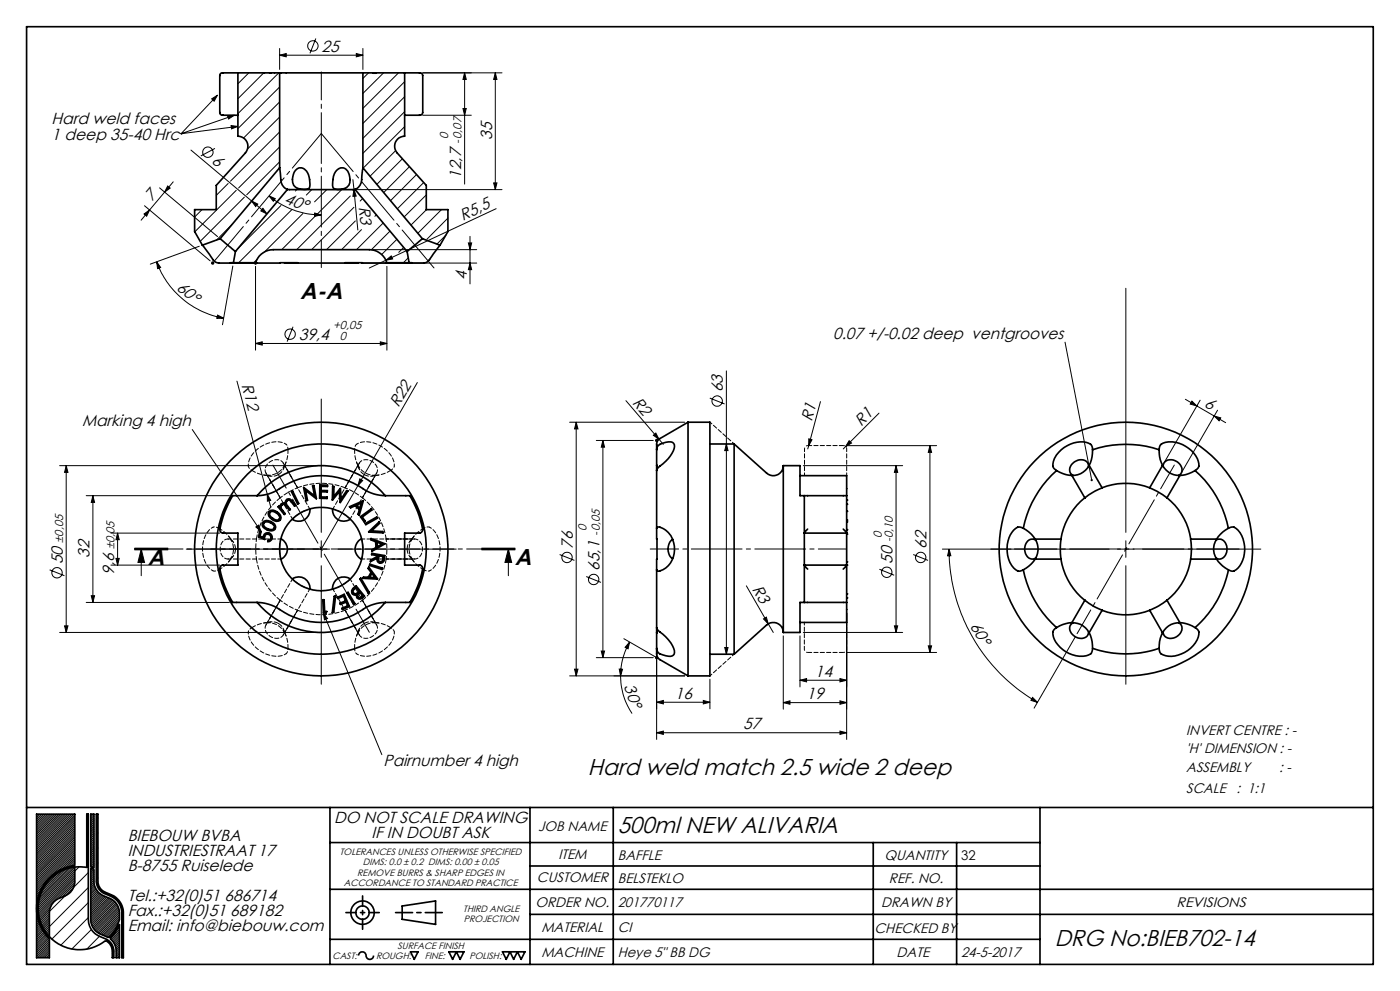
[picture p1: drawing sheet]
<svg xmlns="http://www.w3.org/2000/svg" width="420mm" height="297mm" viewBox="0 0 420 297" stroke-linecap="round" stroke-linejoin="round" font-family="sans-serif">
<g fill="none" stroke="#000" stroke-width=".3">
<path d="M83.9 16.5l2-.5v1zM83.9 14.5v6.3M83.9 16.5h25M94.8 11.5l-1.8 4.5M106.9 16l2 .5-2 .5zM108.9 14.5v6.3M63.5 29.6l1.7-1.1-1 1.8zM65.2 28.5l-10.9 11.6M68.3 34.7l2-.2-1.7 1.2zM69.3 37.6l2.1 .3-1.9 .7zM70.3 34.5l-16 5.6M71.4 37.9l-17.1 2.2"/>
<path d="M74.6 21.8l-3.2 3.3M79.1 21.8l-7.7 7.8M83.6 21.8l-12.2 12.3M83.9 26.1l-12.5 12.5M83.9 30.5l-10.8 10.8M83.9 35.1l-9.6 9.6M83.9 39.5l-14.8 14.8M110.6 21.8l-1.7 1.7M115.1 21.8l-6.2 6.2M119.6 21.8l-10.7 10.7M121.4 24.5l-12.5 12.5M121.4 29l-12.5 12.5"/>
<path d="M121.4 33.5l-12.5 12.5M121.4 38l-12.4 12.4M126.8 21.8h23.8M126.8 34.5h14.6M138.9 32.5h1l-.5 2zM139.4 21.8v33.4M139.4 21.8l.5 2h-1zM148.6 21.8v35M148.6 21.8l.5 2h-1zM47.9 56.3l17.4 14.6M49.4 57.6l-4.5 5.3M50.3 55.7l.7 .7-1.6 1.2z"/>
<path d="M52 54.5l-2.6 3.1M54.3 40.1h.1M57.3 45l18.2 15.3M64.5 44.5l-4.2 2.2M68.4 55l-3.5 3.6M70.9 57l-12.5 12.5M73.3 59.1l-13.2 13.2M80.7 58.7l1.9 .8-.6 .8zM80.7 58.7a24.5 24.5 0 0 0 15.7 5.7M83.9 44l-12.3 12.3M83.9 48.5l-9.9 9.9M89 56.8l-.4 .5"/>
<path d="M93.5 56.8l-1.6 1.7M98 56.8l-3.6 3.7M102.5 56.8l-18 18M105.1 58.7l-16.1 16.1M105.9 53.8l.3 3M106.2 56.8l.7 2h-1zM106.2 56.8l1.2 12.1M106.9 56.8h43.7M108.8 59.5l-.7 .8M118.7 45.2l-7.7 7.6M120.7 47.6l-7.6 7.6M122.8 49.9l-7.7 7.8"/>
<path d="M125 52.3l-7.8 7.8M127.1 54.7l-7.9 7.9M127.9 58.4l-6.7 6.6M148.1 54.8h1l-.5 2zM43.2 64.1l1.7-1.2-.9 1.9zM43.4 61.7l19.6 16.5M44.9 62.9l-2.6 3.1M47 78.5l1.2 1.6-.9 .4zM47 78.5a26.3 26.3 0 0 0 20.1 16.9M59.8 73.8l-14.7 5.4M60.6 62.8l-2.2 2.2M63.3 78.8h1"/>
<path d="M63.5 78.5l.7 .7M63.8 78.3v1M64.2 78.5l-.7 .7M69.5 67.3l-4.5 4.6M69.8 79.7l-3.1 17.6M75.5 60.3l1.8 .9-.6 .7zM75.5 60.3l4.6 3.8M76.2 78.8h1M76.3 78.5l.7 .7M76.7 78.3v1M76.7 79.8v25.1M77 78.5l-.7 .7"/>
<path d="M77.1 77.7l-1 1M78.9 62.4l1.2 1.7-1.9-.9zM84.3 61.6l-12.9 12.9M87.6 62.8l-16 15.9M90.9 64l-11.5 11.5M94.4 63.8l2 .6-2 .4zM106.2 62.1l-12.7 12.7M106.6 66.2l-8.6 8.6M108.4 78.8h34.6M108.4 68.8l-5.9 6M111.8 74.8h31.2M112.9 64.4l-.4 .4"/>
<path d="M114.9 66.8l-7.9 8M115.8 78l1.6-1.3 .4 .9zM115.8 78l-5 2.3M116.1 79.8v25.1M117 69.3l-5.6 5.6M119.1 71.7l-4.6 4.6M121.1 74.2l-1.5 1.4M122.4 77.3l-1.4 1.4M128 62.8l-4.7 4.6M132.4 62.8l-7.1 7.1M133.7 70.5l-2.6 2.6M134.4 65.4l-6.3 6.3"/>
<path d="M140.5 72.8h1l-.5 2zM141 70.8v14.3M141 78.8l.5 2h-1zM148.8 62.5l-33 15.5M65.3 94.4l1.8 1h-2zM87.9 97.9l-1.8 4.5M337.7 86.4v73.2M71.1 114.2l9.1 33.9M76.7 102.9l2-.5v1zM76.7 102.9h39.4M96.4 119.6v40M114.1 102.4l2 .5-2 .5z"/>
<path d="M125.2 114.6l-17.8 30.9M212.9 119.3l4.5 1.8M217.9 111.2v84.9M319.5 102.5l8 41.4M355.6 119.7l3.5 2M360 119.9l-10.7 18.7M17.9 139.6h77.5M19.9 139.6v49.9M19.9 139.6l.5 2h-1zM57.7 128.7l20.6 30.6M170.9 126.5h34.5M172.9 126.5v76.1"/>
<path d="M172.9 126.5l.5 2h-1zM178.9 132h17.1M180.9 132v65.1M180.9 132l.5 2h-1zM187.8 120.1l9.9 11.6M196 130.5l.7-.7 1 1.9zM196.5 132h1M196.6 131.7l.7 .7M197 131.5v1M197.3 131.7l-.7 .7M197.7 131.7l1.3 1.5M217.9 133.1l.5 1.9h-1z"/>
<path d="M241 139.6h29.8M242.6 133.6l-.3 .9M242.6 131.5l1 .3-1 1.8zM246.1 120.4l-3.5 13.2M254 133.6h27M254.7 132.1l.7 .7-1.7 1zM263.7 123.8l-10.7 10.7M268.8 139.6v49.9M268.8 139.6l.5 2h-1zM279 133.6v61.9M279 133.6l.5 2h-1zM357.6 120.2l1.5 1.5-2-.6z"/>
<path d="M359.1 121.7l5.1 3M364.2 124.7l3.5 2M364.2 124.7l2 .5-.5 .9zM365.3 122.9l-10.8 18.7M25.9 148.6h42.9M27.9 148.6l.5 2h-1zM27.9 148.6v31.9M33.3 159.8h32.6M35.3 159.8v9.6M35.3 159.8l.5 1.9h-1zM76.8 157.9l.8-.5 .7 1.9zM80.2 148.1l1 1.9-1 .2z"/>
<path d="M80.2 148.1l1 3.9M107.4 145.5l-11 19.1M107.9 143.5l.9 .5-1.4 1.5zM14.9 170.8l4.4 1.7M27.4 178.5h1l-.5 2zM33.3 169.4h32.6M34.8 167.4h1l-.5 2zM40.4 164.5h10M40.4 164.8h10M40.4 164.3h10M42.4 164.6l1 4h-2zM42.4 164.6v7.9"/>
<path d="M55.9 164.6h35.5M93.9 164.6h5M96.4 162.1v4.9M96.4 169.5v35.6M101.4 164.6h35.5M144.5 164.3h10zM144.5 164.5h10M144.5 164.8h10M152.5 164.6l1 4h-2zM152.5 164.6v7.9M167.9 166.2l4.4 1.8M175.9 172.8l4.4 1.8"/>
<path d="M223.9 175.6l6.6 11.4M263.8 170.6l4.5 1.8M274 166.2l4.4 1.8M284.7 164.6l.6 1.9-1 .1zM284.7 164.6a53.1 53.1 0 0 0 26.6 45.9M332.7 164.6h-50M335.2 164.6h5.1M337.7 162.1v4.9M337.7 169.5v35.6M342.8 164.6h35.4M17.9 189.5h78.7M19.4 187.6h1l-.5 1.9z"/>
<path d="M25.9 180.5h42.9M97 183.7l1.2 1.7-.9 .4zM97 183.7l17.5 42.5M178.9 197.1h17.1M180.4 195.1h1l-.5 2zM187.1 191.4l10 5.8M188.9 192.4l-.5 2-.9-.4zM188.9 192.4a20.5 20.5 0 0 0-2.7 10.2M196.5 197.1h1M196.6 196.7l.7 .7M197 195.3v26.3M197.3 196.7l-.7 .7"/>
<path d="M217.4 194.1h1l-.5 2zM229.1 185.5l.8-.5 .6 2zM230.5 187l1.5 2.5M235 190.6v21.9M240 190.6v15.3M241 189.5h29.8M254 195.5h27M254 183.7v37.9M268.3 187.6h1l-.5 1.9zM278.5 193.6h1l-.5 1.9zM322.6 190.8l-12.4 21.4M170.9 202.6h34.5"/>
<path d="M172.4 200.6h1l-.5 2zM185.8 200.5l1 .1-.6 2zM186.2 202.6a20.2 20.2 0 0 0 3.4 11.3M197 210.5l2-.6v1.1zM197 210.5h16M197 219.6l2-.5v1zM197 219.6h57M211 209.9l2 .6-2 .5zM213 203.5v8.9M235 210.6l2-.6v1.1zM235 210.6h19M240 203.9l2-.5v1z"/>
<path d="M240 203.9h14M252 210l2 .6-2 .5zM252 219.1l2 .5-2 .5zM252 203.4l2 .5-2 .5zM309.8 209l1.5 1.5-2-.6zM11.5 244l-.5 .5M12 244l-1 1M12.6 244l-1.6 1.6M13.1 244l-2.1 2.2M13.7 244l-2.7 2.7M14.3 244l-3.3 3.3M14.8 244l-3.8 3.9"/>
<path d="M15.4 244l-4.4 4.4M15.9 244l-4.9 5M16.5 244l-5.5 5.6M17.1 244l-6.1 6.1M17.6 244l-6.6 6.6M18.2 244l-7.2 7.2M18.7 244l-7.7 7.8M19.3 244l-8.3 8.3M19.9 244l-8.9 8.9M20.4 244l-9.4 9.5M21 244l-10 10M21.6 244l-10.6 10.6"/>
<path d="M21.9 260l-10.3 10.2M22.1 244l-11.1 11.2M22.4 244.3l-11.4 11.4M22.4 244.8l-11.4 11.5M22.4 245.4l-11.4 11.4M22.4 245.9l-11.4 11.5M22.4 246.5l-11.4 11.4M22.4 247l-11.4 11.5M22.4 247.6l-11.4 11.5M22.4 248.2l-11.4 11.4M22.4 248.7l-11.4 11.5M22.4 249.3l-11.4 11.5"/>
<path d="M22.4 249.9l-11.4 11.4M22.4 250.4l-11.4 11.5M22.4 251l-11.4 11.4M22.4 251.5l-11.4 11.5M22.4 252.1l-11.4 11.5M22.4 252.7l-11.4 11.4M22.4 253.2l-11.4 11.5M22.4 253.8l-11.4 11.5M22.4 254.3l-11.4 11.5M22.4 254.9l-11.4 11.5M22.4 255.5l-6.8 6.8M22.4 256l-4.9 5"/>
<path d="M22.4 256.6l-3.8 3.9M22.4 257.1l-2.9 3M22.4 257.7l-2 2.1M22.4 258.3l-1.3 1.3M22.4 258.8l-.6 .7M22.4 260l-10.9 10.9M23.7 259.8l-12.2 12.3M26 244h.1M26.5 257l-.5 .5M26.5 248l-.5 .5M26.5 252.5l-.5 .5M27.7 244l-.5 .5"/>
<path d="M28.2 244.1l-1 1M28.2 244.7l-1 .9M28.2 245.8l-1 1M28.2 246.4l-1 .9M28.2 248.6l-1 1M28.2 249.2l-1 .9M28.2 249.7l-1 1M28.2 250.3l-1 .9M28.2 250.9l-1 .9M28.2 252l-1 .9M28.2 252.6l-1 .9M28.2 253.7l-1 .9"/>
<path d="M28.2 254.8l-1 .9M28.2 255.3l-1 1M28.2 255.9l-1 1M28.2 256.5l-1 .9M28.2 257l-1 1M28.2 257.6l-1 .9M28.2 258.2l-1 .9M28.2 258.7l-1 1M28.2 259.9l-.2 .1M28.2 245.2l-1 1M28.2 246.9l-1 1M28.2 247.5l-1 1"/>
<path d="M28.2 248l-1 1M28.2 251.4l-1 1M28.2 253.1l-1 1M28.2 254.2l-1 1M28.2 259.3l-.6 .6M29.4 249.7l-.5 .5M29.4 254.1l-.5 .5M29.4 245.2l-.5 .4M29.4 258.7l-.5 .4M11 272h.1M11 272.6h.1M11 271.4h.1"/>
<path d="M11 273.1h.1M11 273.6v.1M11.1 270.8l-.1 .1M11.1 274.1l-.1 .1M11.1 270.1l-.1 .2M11.2 274.6l-.2 .2M11.3 269.4l-.3 .3M11.3 275l-.3 .3M11.4 275.5l-.4 .4M11.5 268.7l-.5 .5M11.5 275.9l-.5 .6M11.7 276.4l-.7 .6"/>
<path d="M11.7 267.9l-.7 .7M11.8 276.8l-.8 .8M12 277.2l-1 1M12.1 266.9l-1.1 1.2M12.1 277.6l-1.1 1.1M12.3 278l-1.3 1.3M12.5 278.3l-1.5 1.6M12.7 265.8l-1.7 1.7M12.7 278.7l-1.7 1.7M12.9 279l-1.9 1.9M13.2 279.4l-2.2 2.1M13.4 279.7l-2.4 2.4"/>
<path d="M14 263.9l-3 3M14.8 273.8l-2.6 2.6M14.8 274.4l-2.5 2.4M14.8 274.9l-2.3 2.3M14.8 275.4l-2.1 2.2M14.8 276l-1.9 2M14.8 276.6l-1.7 1.7M14.8 277.1l-1.5 1.6M14.8 278.3l-1.1 1.1M14.8 278.8l-.8 .9M14.8 279.4l-.6 .6M14.8 280l-.3 .3"/>
<path d="M14.9 272.5l-3 3.1M15.2 271.7l-3.4 3.4M17.5 261.6l-4.3 4.2M18.7 260.9l-6.1 6.1M19.6 260.5l-7.4 7.5M20.5 260.3l-8.5 8.5M21.2 260.1l-9.5 9.4M22.3 265.1l-3.7 3.8M22.4 260.5l-10.9 11M22.4 261.7l-10.9 10.9M22.4 262.2l-10.9 11M22.4 262.8l-10.9 10.9"/>
<path d="M22.4 263.3l-10.8 10.9M22.4 263.9l-10.7 10.7M22.4 264.5l-4.8 4.8M26.5 261.5l-14.5 14.5M26.5 266l-13 13M26.5 270.5l-10.9 10.9M26.5 275l-8.3 8.3M27.4 278.6l-5.8 5.8M27.7 260.4l-.5 .4M28.1 260.5l-.9 .9M28.2 261.5l-1 1M28.2 262.1l-1 .9"/>
<path d="M28.2 263.2l-1 1M28.2 263.8l-1 .9M28.2 260.9l-1 1M28.2 262.6l-1 1M28.2 264.3l-1 1M28.3 264.8l-1.1 1M28.3 265.3l-1.1 1.1M28.5 265.7l-1.3 1.3M28.6 266.1l-1.4 1.4M28.8 266.5l-1.6 1.6M29 266.8l-1.8 1.8M29.3 267.2l-2.1 2"/>
<path d="M29.4 263.1l-.5 .5M29.6 267.4l-2.4 2.4M29.8 267.7l-2.6 2.6M30.2 268l-3 2.9M30.4 266.6l-.3 .3M30.5 268.2l-3.3 3.3M30.9 268.4l-3.7 3.6M31.3 268.6l-4.1 4M31.6 268.7l-4.4 4.5M32 268.9l-4.8 4.8M32.5 269.1l-5.3 5.1M32.8 269.2l-5.6 5.6"/>
<path d="M33.2 269.4l-6 6M33.4 268.1l-.4 .4M33.6 269.6l-6.4 6.3M33.9 269.8l-6.6 6.6M34.2 270.1l-6.8 6.8M34.3 279l-1.9 1.9M34.5 270.3l-6.9 7M34.8 270.6l-7.1 7.1M35 271l-7.1 7.1M35 277.7l-3 3M35.2 271.3l-7 7.1M35.4 271.7l-7 7"/>
<path d="M35.5 276.7l-3.9 3.9M35.6 272.1l-6.9 6.9M35.7 272.5l-6.7 6.8M35.8 273l-6.5 6.5M35.8 275.8l-4.6 4.6M35.8 273.5l-6.2 6.2M35.8 274.1l-5.8 5.8M35.8 274.6l-5.4 5.5M35.8 275.2l-5 5M35.8 277.5l-.3 .2M35.8 278l-.9 1M35.8 278.6l-2.7 2.7"/>
<path d="M35.8 279.1l-2.5 2.5M35.8 279.7l-2.2 2.2M35.9 270.1l-.4 .4M37 273.5l-.5 .4M37 278l-.5 .4M13.6 280l-2.6 2.6M13.9 280.3l-2.9 2.9M14.1 280.6l-3.1 3.2M14.4 280.9l-3.4 3.4M14.6 281.2l-3.6 3.7M14.8 280.5l-.1 .1M14.8 281.6l-3.8 3.9"/>
<path d="M14.8 282.2l-3.8 3.8M14.8 282.7l-3.8 3.9M14.8 283.3l-3.7 3.7M14.8 283.9l-3.1 3.1M14.8 284.4l-2.6 2.6M14.8 285l-2 2M14.8 285.6l-1.5 1.4M14.8 286.1l-.9 .9M14.8 286.7l-.3 .3M29.8 280.6l-3.8 3.8M32.8 282.1l-.3 .4M34.1 285.3l-.4 .5"/>
<path d="M35.8 280.2l-1.9 2M35.8 280.8l-1.7 1.7M35.8 281.4l-1.5 1.5M35.8 281.9l-1.3 1.4M35.8 282.5l-1.2 1.2M35.8 283.1l-1 1M35.8 283.6l-.9 1M35.8 284.2l-.9 .9M35.8 284.8l-.9 .9M35.8 285.3l-.9 1M35.8 285.9l-.9 .9M35.8 286.4l-.6 .6"/>
<path d="M35.8 287h.1M37 282.4l-.5 .5M37 286.9l-.1 .1"/>
<circle cx="93.9" cy="13.8" r="1.56"/>
<circle cx="62.4" cy="45.6" r="1.56"/>
<circle cx="87" cy="100.2" r="1.56"/>
<circle cx="215.1" cy="120.2" r="1.55"/>
<circle cx="17.1" cy="171.7" r="1.55"/>
<circle cx="170.1" cy="167.1" r="1.55"/>
<circle cx="178.1" cy="173.7" r="1.56"/>
<circle cx="266" cy="171.5" r="1.55"/>
<circle cx="276.2" cy="167.1" r="1.56"/>
</g>
<path d="M242.3 133.5l-.7 .3-.2 .7M254 134.5l-.2-.6-.8-.4M241.3 194.5l.2 .7 .8 .3M253 195.5l.7-.2 .3-.8" fill="none" stroke="#000" stroke-width=".3" stroke-dasharray="1.3 .6" stroke-dashoffset=".8" stroke-linecap="butt"/>
<g fill="none" stroke="#000" stroke-width=".5">
<path d="M8 8h404v281h-404zM65.9 22.6v11.1M66 33.7a.9 .9 0 0 0 1 .8h4.4M71.4 21.8v19a3 3 0 0 1 2.7 1.8 3 3 0 0 1-.5 3.2l-8.7 9.8v7.2h-6.5v6.6l2.3 4.1M79.1 21.8h.1M79.3 21.8h.1M80.9 21.8h.1M81.3 21.8h.1M82.3 21.8h.1M83.9 21.8h25M83.9 21.8h-17a.79 .79 0 0 0-.9 .8M83.9 21.8v28.5"/>
<path d="M84.3 21.8h.1M85.9 21.8h.1M108.9 21.8h17a.82 .82 0 0 1 .9 .8v11.1a.87 .87 0 0 1-1 .8h-4.4M108.9 21.8v28.5M112 21.8h.8M121.4 21.8v19a3 3 0 0 0-2.8 1.8 3 3 0 0 0 .5 3.2l8.8 9.8v7.2h6.5v6.6l-2.4 4.1M83.9 50.3l.1 1a8.1 8.1 0 0 0 1.2 4.8l1.1 .7M83.9 50.3l-17.9 21.2M86.3 56.8h20.2M86.3 56.8l-15.7 18.6M88.6 51.1a2.27 2.27 0 0 1 2.4-.6 2.27 2.27 0 0 1 1.5 1.8l.5 2.4a1.43 1.43 0 0 1-.2 1.6 1.43 1.43 0 0 1-1.6 .5 2.89 2.89 0 0 1-2.9-1 2.89 2.89 0 0 1-.4-3zM101 51.1a2.16 2.16 0 0 1 2.3-.7 2.16 2.16 0 0 1 1.5 1.9 3 3 0 0 1-.3 3.4 3 3 0 0 1-3.1 1.1l-1.3-.3a6 6 0 0 1 .9-5.4z"/>
<path d="M106.5 56.8l15.6 18.6M108.9 50.3l-.4 2.5a3.5 3.5 0 0 1-2 4M108.9 50.3l17.8 21.2M60.7 73.5l2.6 3.5a2.81 2.81 0 0 0 3.2 1.8h2.6M66 71.5l4.6 3.9M66 71.5l-5.3 2M69.1 78.8h7.8M70 78.7l-.9 .1M70 78.7h6.7M70.6 75.4l-.6 3.3M76.7 78.7a5.6 5.6 0 0 1 5.3-3.9h28.8a5.5 5.5 0 0 1 5.2 3.9M76.7 78.7l.2 .1"/>
<path d="M76.9 78.8h12.4M85.4 78.8h3.9M89.3 78.8h14.2M103.5 78.8h12.4M103.5 78.8h3.9M115.9 78.8h7.7M116 78.7l-.1 .1M116 78.7h6.7M122.1 75.4l.6 3.3M122.7 78.7l.9 .1M126.7 71.5l-4.6 3.9M126.7 71.5l5.3 2"/>
<path d="M132 73.5l-3.7 4.9-1.2 .4h-3.5M197 134.8a1.94 1.94 0 0 1 1.9-2 3.3 3.3 0 0 1 3.2 .1 3.6 3.6 0 0 1-1 3.7l-1.4 1.6-2.3 2-.4 .8M197 134.8v4.7M197 139.5l.1 1.2M197 139.5v1.5M206.4 126.5l-8.4 4.9a2.56 2.56 0 0 0-1 2.8v.6M206.4 126.5v76.1M206.4 126.5h6.6v76.1h-6.6M213 133.1h7.2M220.2 133.1l9.8 8.7a3 3 0 0 0 3.2 .5 3 3 0 0 0 1.8-2.7M220.2 133.1v63M235 139.6v49.9"/>
<path d="M235 139.6h5v9h1.3M326.6 139.8a2.3 2.3 0 0 0-3.7-1.7 2.69 2.69 0 0 0-1.6 4l.6 .4M326.7 139.5a5.7 5.7 0 0 1-5.1 3M326.7 139.5l3.9 6.7M327.8 134.8l-.1-.7a1.85 1.85 0 0 0-1.9-1.5 8.9 8.9 0 0 0-9.9 6.4 1.71 1.71 0 0 0 1.1 2M327.8 134.8l-.2 2-.9 2.7M327.8 134.8a31.5 31.5 0 0 1 19.9 0M347.7 134.8l.1-.4a2.35 2.35 0 0 1 2.8-2 9 9 0 0 1 9.1 6.6 1.82 1.82 0 0 1-1.2 2M347.7 134.8l.2 2 .9 2.7M348.8 139.5a5.7 5.7 0 0 0 5.2 3M348.8 139.5l-3.9 6.7M348.9 139.8a2.31 2.31 0 0 1 3.8-1.7 2.47 2.47 0 0 1 1.8 1.9 2.47 2.47 0 0 1-.9 2.5"/>
<path d="M69.8 148.6h7.3a13.1 13.1 0 0 0 8.2-3 22.1 22.1 0 0 1 24.3 1.3l2.5 1.1 1.8 .4 8.9 .2a25.4 25.4 0 0 1 4 10.3l-.4 .6-.5 .3h-4.5v9.6h4.4a.96 .96 0 0 1 1 1.2 26.5 26.5 0 0 1-4 9.9h-7.1a13.7 13.7 0 0 0-8.2 3 22.2 22.2 0 0 1-24.4-1.3l-1.6-.8-2.6-.7-8.9-.2a25.9 25.9 0 0 1-4-10.3 .88 .88 0 0 1 .9-.8h4.5v-9.6h-4.5a1 1 0 0 1-.9-1.2 30.6 30.6 0 0 1 3.8-10zM77.2 148.6a25 25 0 0 1 38.4 0M77.9 159.2l.4 .1-.3 1.4 1 .4a1.32 1.32 0 0 1 1.3-1.4 1.32 1.32 0 0 1 1.4 1.3 1.32 1.32 0 0 1-1.4 1.3l.1-.4a.97 .97 0 0 0 .8-1.2 .97 .97 0 0 0-1.3-.7 .97 .97 0 0 0-.6 1.3l.1 .4-1.8-.8zM79 156.4a2.57 2.57 0 0 1 3.7 1.7 1.54 1.54 0 0 1-2.6 .7 1.53 1.53 0 0 1-1.1-2.4zM79.3 156.6a2.33 2.33 0 0 1 3 1.3 1 1 0 0 1-1.5 .7 1.48 1.48 0 0 1-1.5-2zM80.7 153.4a1.99 1.99 0 0 1 3 .5 1.32 1.32 0 0 1 .4 1.9 1.32 1.32 0 0 1-1.9 .2 1.97 1.97 0 0 1-1.5-2.6zM81 153.6a1.6 1.6 0 0 1 2.3 .5 1.04 1.04 0 0 1 .3 1.6 2.33 2.33 0 0 1-2.7-1.9zM83.4 151.9l.3-.2 .3 .3 .2-.8a1.02 1.02 0 0 1 1.4-.2 1.09 1.09 0 0 1 .7-1.4 1.09 1.09 0 0 1 1.4 .6l1 1.2-.3 .3-1-1.3a.79 .79 0 0 0-1-.5 .79 .79 0 0 0-.5 1.1l1.2 1.7-.3 .2-1.2-1.4a.66 .66 0 0 0-1-.2 1.09 1.09 0 0 0 .2 1.7l.7 .9-.2 .3zM87.5 147.4l.3-.2 1.8 3.7-.3 .2zM91.1 146.1l3.3 2.5-.6-3 .4-.1 .7 3.9-3.2-2.4 .6 3h-.4zM93 152.7a3.3 3.3 0 0 1-1.7 3.1 3.3 3.3 0 0 1-3.5-.1M96 145.3l2.2 .1v.4h-1.9v1.2h1.9v.4h-1.9v1.5l1.8 .1v.4l-2.2-.1z"/>
<path d="M99.8 152.7a3.3 3.3 0 0 0 1.6 3.1 3.3 3.3 0 0 0 3.6-.1M99.8 145.7l.4 .1-.1 3 2-2.4 .2 3.1 1.7-2.5 .4 .1-2.3 3.5-.3-3.2-2.1 2.4zM104.8 151.9l4.2-1.7-1.2 4.2-.4-.3 .4-1.4-1.3-1.1-1.3 .6zM106.9 151.4l1.5-.6-.4 1.5zM108.1 154.9l3.2-2.4 .2 .4-2.8 2.1 .9 1.2-.3 .2zM109.6 156.9l3.4-2 .2 .4-3.5 1.9zM110.6 159.4l3.1-3 .2 .4-2.4 2.3 3.3 .2 .1 .4zM197 158.3l.2-.3a6.2 6.2 0 0 1 5.2 6.8 6.3 6.3 0 0 1-5 6.4l-.4-.4M197 158.3v12.5M197 141v17.3M240 142.6h14v6M241.3 148.6h12.7"/>
<path d="M241.3 148.6v11.1M241.3 159.7v.1M241.3 159.8h12.7M241.3 159.8v9.6M242.3 158.6l-1 1.1M253 158.6l1 1.1M254 156.4h.1M254 158.7h.1M254 153.2h.1M254 155.9h.1M254 151.1h.1M254 149.9h.1"/>
<path d="M254 159.7v.1M254 148.6v11.1M254 159.8v9.6M307 158.3l-.7-.3a1.87 1.87 0 0 0-2.2 .9 8.9 8.9 0 0 0 .6 11.8 1.67 1.67 0 0 0 2.3 .1M307 158.3l2.4 1.8 1.2 1.5M317 141l2.8 1.2 1.8 .3M317 141a31.7 31.7 0 0 0-10 17.3M321.6 142.5l3.8 6.7M325.4 149.2a20 20 0 0 0-7.1 12.4M330.6 146.2a19.6 19.6 0 0 0-5.2 3M330.6 146.2a20 20 0 0 1 14.3 0M344.9 146.2a19.6 19.6 0 0 1 5.2 3"/>
<path d="M350.1 149.2a19.8 19.8 0 0 1 7.1 12.4M354 142.5l-3.9 6.7M358.5 141l-2.7 1.2-1.8 .3M358.5 141a31.1 31.1 0 0 1 10 17.3M368.5 158.3l.4-.2a1.86 1.86 0 0 1 2.5 .8 8.8 8.8 0 0 1-.6 11.8l-1.1 .5-1.2-.4M368.5 158.3l-1.7 1.2-1.8 2.1M84.4 161.6a3.3 3.3 0 0 1 1.9 2.9 3.3 3.3 0 0 1-1.9 3M87.8 173.4a3.3 3.3 0 0 1 3.5-.1 3.3 3.3 0 0 1 1.7 3.1M96.8 179.7h.4l.2 3.6h.6l-.2 .4h-.8zM100.3 178.7l.4-.1-.6 4.9-.4 .1zM101.2 179l2.1-.9 1.5 3.7-2.1 .9-.1-.4 1.7-.7-.5-1.2-1.7 .7-.1-.3 1.7-.7-.7-1.5-1.6 .8zM104.1 177.7l.3-.2 2.1 3.4-.4 .2z"/>
<path d="M105 173.5a3.3 3.3 0 0 0-3.6-.2 3.3 3.3 0 0 0-1.6 3.1M106 176.3l.9-.7 2.5 3.1a1.49 1.49 0 0 1-2.2 .5l-.2-.9a1.11 1.11 0 0 1-1.4-.5 1.11 1.11 0 0 1 .4-1.5zM106.2 176.7l.6-.6 .9 1.2-.3 .4a.82 .82 0 0 1-.9 .3 .82 .82 0 0 1-.6-.6zM107.6 178l.4-.4 .8 1-.6 .5a.63 .63 0 0 1-.8-.2 .63 .63 0 0 1 .2-.9zM108.2 173.2l2.5 4.3-.2 .3-2.5-4.2zM108.4 161.6a3.3 3.3 0 0 0-1.9 2.9 3.3 3.3 0 0 0 1.9 3M110.6 170l2.6 3.6-4.4-.3 .2-.3h1.5l.8-1.5-.9-1.1zM110.9 169.1l3.9 1.2-.2 .4-3.8-1.3zM111.3 161.4l4.1 1.6-3.8 2.2v-.4l1.2-.7-.1-1.8-1.4-.5zM111.5 165.8l3.9 .7-.1 .8a1.15 1.15 0 0 1-.7 1.4 1.15 1.15 0 0 1-1.4-.6v-.9l-2.1 1.1 .1-.5 2-1 .1-.3-1.8-.3zM111.5 171.8l1 1.3-1.6-.1zM113.1 162.5l1.5 .6-1.4 .8z"/>
<path d="M113.7 166.6l1.3 .2-.1 .7a.72 .72 0 0 1-.9 .8 .72 .72 0 0 1-.4-1.1zM197 170.8v17.3M201.8 161.7a3.7 3.7 0 0 0 0 5.7M241.3 169.4l1 1.2M241.3 169.4h.1M241.3 169.4v11.1M241.3 169.4h12.7M254 160.1h.1M254 178h.1M254 179.2h.1M254 168.4h.1M254 169.4l-1 1.2"/>
<path d="M254 169.4h.1M254 169.4v11.1M307 170.8a31.6 31.6 0 0 0 10 17.3M310.6 167.6l-1.9 2-1.7 1.2M310.6 161.6a5.6 5.6 0 0 1 0 6M310.6 161.6h7.7M310.6 167.6h7.7M310.7 161.9a2.32 2.32 0 0 0-3.3 2.3 2.51 2.51 0 0 0 3.1 3.2l.2-.2M318.3 167.6a19.9 19.9 0 0 0 7.1 12.3M318.3 161.6l-.2 2.2 .2 3.8M325.4 179.9a18.5 18.5 0 0 0 5.2 3M325.4 179.9l-3.8 6.7"/>
<path d="M350.1 179.9a17.4 17.4 0 0 1-5.2 3M350.1 179.9l3.9 6.7M357.2 161.6a18.3 18.3 0 0 1 0 6M357.2 161.6h7.8M357.2 167.6h7.8M357.2 167.6a19.6 19.6 0 0 1-7.1 12.3M364.8 161.9a2.3 2.3 0 0 1 3.3 2.3 2.47 2.47 0 0 1-.7 2.6 2.47 2.47 0 0 1-2.6 .4M365 167.6l1.8 2 1.7 1.2M365 161.6a5.4 5.4 0 0 0 0 6M368.5 170.8a30.9 30.9 0 0 1-10 17.3M77.2 180.5a25 25 0 0 0 38.4 0M197 194.3v1.7a1.93 1.93 0 0 0 1 1.7l8.4 4.9"/>
<path d="M197 188.1l.2 .6a14.3 14.3 0 0 1 5.1 6.3 1.38 1.38 0 0 1-.4 1.4 1.38 1.38 0 0 1-1.4 .3l-1.6-.4a1.96 1.96 0 0 1-1.9-2M197 189.6v4.7M197 188.1v1.5M197.1 188.4l-.1 1.2M213 196.1h7.2M235 189.5a3 3 0 0 0-1.8-2.7 3 3 0 0 0-3.2 .5l-9.8 8.8M241.3 180.5h12.7M241.3 180.5h-1.3v9h-5M254 180.5v6h-14M317 188.1l-.6 .4a1.91 1.91 0 0 0-.4 2.4 8.9 8.9 0 0 0 10.6 5.4 1.72 1.72 0 0 0 1.2-2M321.6 186.6l-2.8 .6-1.8 .9M321.6 186.6a5.5 5.5 0 0 1 5.1 3"/>
<path d="M321.9 186.6a2.3 2.3 0 0 0 .4 4.1 2.53 2.53 0 0 0 4.3-1.1v-.3M326.7 189.6l.9 2.7 .2 2M327.8 194.3a30.8 30.8 0 0 0 19.9 0M330.6 182.9a19.5 19.5 0 0 0 14.3 0M330.6 182.9l-3.9 6.7M344.9 182.9l3.9 6.7M348.8 189.6l-.9 2.7-.2 2M353.6 186.6a2.34 2.34 0 0 1-.4 4.1 2.5 2.5 0 0 1-2.5 .6 2.5 2.5 0 0 1-1.8-2M354 186.6l2.7 .6 1.8 .9M354 186.6a5.6 5.6 0 0 0-5.2 3M358.5 188.1l.4 .2a1.88 1.88 0 0 1 .6 2.5 8.8 8.8 0 0 1-10.5 5.5 1.75 1.75 0 0 1-1.3-2M8 242h404"/>
<path d="M11 244h11.4v15.4a12.9 12.9 0 0 0-10.7 8.6 12.9 12.9 0 0 0 3.1 13.4v5.6h-3.8zM22.4 259.9v4.2a4.7 4.7 0 0 1-2.9 4.4l-1.8 .7a4.7 4.7 0 0 0-2.9 4.4v7.1M26 244h.5v31.6a5.6 5.6 0 0 0 3.4 5l1.7 .8a4 4 0 0 1 2.5 3.7v1.9h-.4v-1.9l-.3-1.4-.6-1-1.1-.8a12.4 12.4 0 0 1-19.8-6.6 12.4 12.4 0 0 1 14.1-15.3zM27.2 244h1v16l-1-.3zM28.9 244h.5v20.7l.2 .8 .8 1.1 1.2 .8 1.7 .7a5.9 5.9 0 0 1 3.7 5.5v13.4h-.5v-13.4a5.5 5.5 0 0 0-3.3-5l-1.8-.8a4.1 4.1 0 0 1-2.5-3.7zM99 242v47M99 252.5h213M159 242v47M159 259.5h153M184 242v47M262 252.5v36.5M287 252.5v36.5"/>
<path d="M312 242v47M27.2 260.2l1 .4v3.5a4.8 4.8 0 0 0 2.9 4.4l1.8 .7a4.8 4.8 0 0 1 2.9 4.4 6.5 6.5 0 0 1-.7 4l-.8 1.4-1.7 2.1-2.4-1.1a4.8 4.8 0 0 1-3-4.4zM35.8 277.1v9.9h-.9l-.2-3.1-.6-1.4-1.1-1.2 1.6-2zM99 266.5h313M120.7 271.5l10-1.5v7l-10-1.5zM159 274h253M99 281.5h213M107.6 286.4a1.16 1.16 0 0 1 1.3-1.1 1.16 1.16 0 0 1 1 1.4 1.13 1.13 0 0 0 1.2 .8 1.13 1.13 0 0 0 1-1.1M123.2 285.3h2.2l-1.1 2.2zM134.7 285.3h4.5l-1.2 2.2-1.1-2.2-1.1 2.2zM150.7 285.3h6.8l-1.1 2.2-1.2-2.2-1.1 2.2-1.1-2.2-1.1 2.2z"/>
<circle cx="96.4" cy="164.6" r="31.5"/>
<circle cx="96.4" cy="164.5" r="38"/>
<circle cx="96.4" cy="164.5" r="12.5"/>
<circle cx="337.8" cy="164.6" r="38"/>
<circle cx="108.8" cy="273.5" r="3.5"/>
<circle cx="108.8" cy="273.5" r="2"/>
</g>
<path d="M40.4 164.5h114.1" fill="none" stroke="#000" stroke-width=".3" stroke-dasharray="6.3 1.3 1.3 1.3" stroke-dashoffset="2"/>
<path d="M352.3 139.4l-29.2 50.5" fill="none" stroke="#000" stroke-width=".3" stroke-dasharray="15.2 1.3 1.3 1.3" stroke-dashoffset="7"/>
<path d="M371.7 164.5h-67.3" fill="none" stroke="#000" stroke-width=".3" stroke-dasharray="15.2 1.3 1.3 1.3" stroke-dashoffset="2.5"/>
<path d="M63.2 164.5h33.1" fill="none" stroke="#000" stroke-width=".3" stroke-dasharray="15.2 1.3 1.3 1.3" stroke-dashoffset=".6"/>
<path d="M110.8 189.5l-28.9-50.1" fill="none" stroke="#000" stroke-width=".3" stroke-dasharray="15.2 1.3 1.3 1.3" stroke-dashoffset="7.3"/>
<path d="M254 164.5h-58.9" fill="none" stroke="#000" stroke-width=".3" stroke-dasharray="15.2 1.3 1.3 1.3" stroke-dashoffset="6.7"/>
<path d="M96.4 21.6v.3" fill="none" stroke="#000" stroke-width=".3" stroke-dasharray="15.2 1.3 1.3 1.3"/>
<path d="M96.4 40l33.8 40.3" fill="none" stroke="#000" stroke-width=".3" stroke-dasharray="15.2 1.3 1.3 1.3" stroke-dashoffset=".4"/>
<path d="M64.3 78.3l32.1-38.3" fill="none" stroke="#000" stroke-width=".3" stroke-dasharray="15.2 1.3 1.3 1.3" stroke-dashoffset="1.7"/>
<path d="M96.4 21.6v58.6" fill="none" stroke="#000" stroke-width=".3" stroke-dasharray="15.2 1.3 1.3 1.3" stroke-dashoffset="6.9"/>
<g fill="none" stroke="#000" stroke-width=".3" stroke-dasharray="1.3 .6">
<path d="M85.4 139.5h.1M107.4 139.5h.1M253 133.5h-10.7M80.2 142.5h.1M84.1 149.2h.1M84.1 149.2a19.7 19.7 0 0 0-7.2 12.3M87.8 155.5v.1M89.3 146.2h.1M93 152.7l-.1-.2M99.9 152.5l-.1 .2M103.5 146.2h.1M103.5 146.2a19.7 19.7 0 0 0-14.2 0"/>
<path d="M105 155.7v-.2M108.7 149.2h.1M112.6 142.5h.1M69.2 167.5h.1M69.2 161.5h.1M76.9 161.5h.1M76.9 167.5h.1M76.9 167.5a19.7 19.7 0 0 0 7.2 12.4M84.1 179.9h.1M84.2 167.5h.2M84.4 161.6h-.2M87.8 173.4v.2"/>
<path d="M92.9 176.5l.1-.1M99.8 176.4l.1 .1M105 173.6v-.2M108.4 167.5h.1M108.5 161.6l-.1-.1M108.7 179.9h.1M108.7 179.9a19.7 19.7 0 0 0 7.2-12.4M115.9 167.5h-.1M115.9 161.5h-.1M115.9 161.5a19.7 19.7 0 0 0-7.2-12.3M123.6 161.5h.1M123.6 167.5h.1"/>
<path d="M80.2 186.6h.1M85.4 189.6h.1M89.3 182.9h.1M89.3 182.9a19.7 19.7 0 0 0 14.2 0M103.5 182.9h.1M107.4 189.6h.1M112.6 186.6h.1M242.3 195.5h10.7"/>
</g>
<path d="M241.4 134.5v8M254 134.5v8M241.3 194.5v-8M254 194.5v-8" fill="none" stroke="#000" stroke-width=".3" stroke-dasharray="1.3 .6" stroke-dashoffset=".4"/>
<g fill="none" stroke="#000" stroke-width=".3" stroke-dasharray="1.3 .6" stroke-dashoffset=".5">
<path d="M107 138.5l.7 2M213 126.5l7.3 6.5M79.2 142.4l2.1 .3M84.1 149.2a19.7 19.7 0 0 1 5.2-3M85 140.5l.8-2M92.9 152.5a12.5 12.5 0 0 0-5.1 3M103.5 146.2a19.7 19.7 0 0 1 5.2 3M105 155.5a12.5 12.5 0 0 0-5.1-3M111.5 142.7l2.1-.3M68.6 168.4l1.3-1.7M69.9 162.4l-1.3-1.7M77 167.5a19.7 19.7 0 0 1 0-6"/>
<path d="M84.2 161.6a12.5 12.5 0 0 0 0 5.9M87.8 173.6a12.5 12.5 0 0 0 5.1 2.9M99.9 176.5a12.5 12.5 0 0 0 5.1-2.9M108.5 167.5a12.5 12.5 0 0 0 0-5.9M108.7 179.9a19.7 19.7 0 0 1-5.2 3M115.8 161.5a19.7 19.7 0 0 1 0 6M122.9 166.7l1.3 1.7M124.2 160.7l-1.3 1.7M81.3 186.4l-2.1 .3M85.8 190.5l-.8-2M89.3 182.9a19.7 19.7 0 0 1-5.2-3M107.7 188.5l-.7 2"/>
<path d="M113.6 186.7l-2.1-.3M213 202.5l7.3-6.5"/>
</g>
<path d="M118.7 273.5h14" fill="none" stroke="#000" stroke-width=".5" stroke-dasharray="6.3 1.3 1.3 1.3" stroke-dashoffset="1.3"/>
<path d="M103.8 273.5h10M108.8 278.5v-10" fill="none" stroke="#000" stroke-width=".5" stroke-dasharray="6.3 1.3 1.3 1.3" stroke-dashoffset="3.3"/>
<g fill="#000">
<path d="M106.2 56.8l.7 2h-1zM115.8 78l1.6-1.3 .4 .9zM196 130.5l.7-.7 1 1.9zM242.6 131.5l1 .3-1 1.8zM254.7 132.1l.7 .7-1.7 1zM80.2 148.1l1 1.9-1 .2zM107.9 143.5l.9 .5-1.4 1.5zM229.1 185.5l.8-.5 .6 2z"/>
<path d="M83.9 16.5l2-.5v1zM106.9 16l2 .5-2 .5z"/>
<path d="M80.7 58.7l1.9 .8-.6 .8zM94.4 63.8l2 .6-2 .4z"/>
<path d="M43.2 64.1l1.7-1.2-.9 1.9zM50.3 55.7l.7 .7-1.6 1.2z"/>
<path d="M47 78.5l1.2 1.6-.9 .4zM65.3 94.4l1.8 1h-2z"/>
<path d="M75.5 60.3l1.8 .9-.6 .7zM78.9 62.4l1.2 1.7-1.9-.9z"/>
<path d="M76.7 102.9l2-.5v1zM114.1 102.4l2 .5-2 .5z"/>
<path d="M180.9 132l.5 2h-1zM180.4 195.1h1l-.5 2zM279 133.6l.5 2h-1zM278.5 193.6h1l-.5 1.9z"/>
<path d="M364.2 124.7l2 .5-.5 .9zM357.6 120.2l1.5 1.5-2-.6z"/>
<path d="M27.9 148.6l.5 2h-1zM27.4 178.5h1l-.5 2z"/>
<path d="M35.3 159.8l.5 1.9h-1zM34.8 167.4h1l-.5 2zM139.4 21.8l.5 2h-1zM138.9 32.5h1l-.5 2zM140.5 72.8h1l-.5 2zM141 78.8l.5 2h-1z"/>
<path d="M76.8 157.9l.8-.5 .7 1.9zM97 183.7l1.2 1.7-.9 .4zM327.2 143.7v.4l.4 .1-.1-.3 .1 .3a.34 .34 0 0 0 .2-.5 .34 .34 0 0 0-.6 0zM68.3 34.7l2-.2-1.7 1.2zM69.3 37.6l2.1 .3-1.9 .7zM63.5 29.6l1.7-1.1-1 1.8z"/>
<path d="M42.4 164.6l1 4h-2zM152.5 164.6l1 4h-2z"/>
<path d="M284.7 164.6l.6 1.9-1 .1zM309.8 209l1.5 1.5-2-.6z"/>
<path d="M19.4 187.6h1l-.5 1.9zM19.9 139.6l.5 2h-1z"/>
<path d="M188.9 192.4l-.5 2-.9-.4zM185.8 200.5l1 .1-.6 2z"/>
<path d="M172.4 200.6h1l-.5 2zM172.9 126.5l.5 2h-1zM268.3 187.6h1l-.5 1.9zM268.8 139.6l.5 2h-1zM217.4 194.1h1l-.5 2zM217.9 133.1l.5 1.9h-1zM148.1 54.8h1l-.5 2zM148.6 21.8l.5 2h-1z"/>
<path d="M197 219.6l2-.5v1zM252 219.1l2 .5-2 .5zM240 203.9l2-.5v1zM252 203.4l2 .5-2 .5z"/>
<path d="M235 210.6l2-.6v1.1zM252 210l2 .6-2 .5zM197 210.5l2-.6v1.1zM211 209.9l2 .6-2 .5z"/>
</g>
<path d="M83.5 142.2a2.39 2.39 0 0 1-2.4 .5 2.39 2.39 0 0 1-1.6-2 3.3 3.3 0 0 1 5.4-2.1 2.67 2.67 0 0 1-1.4 3.6M109.3 142.2a2.39 2.39 0 0 1-1.7-1.9 2.39 2.39 0 0 1 1-2.3 3.3 3.3 0 0 1 4.5 3.6 2.67 2.67 0 0 1-3.8 .6M70.6 164.5a2.39 2.39 0 0 1-.8 2.4 2.39 2.39 0 0 1-2.5 .3 3.3 3.3 0 0 1 .9-5.7 2.67 2.67 0 0 1 2.4 3M122.1 164.5a2.39 2.39 0 0 1 .9-2.3 2.39 2.39 0 0 1 2.5-.4 3.3 3.3 0 0 1-.9 5.7 2.67 2.67 0 0 1-2.5-3M83.5 186.8a2.39 2.39 0 0 1 1.7 1.9 2.39 2.39 0 0 1-1 2.4 3.3 3.3 0 0 1-4.5-3.7 2.67 2.67 0 0 1 3.8-.6M109.3 186.8a2.39 2.39 0 0 1 2.4-.4 2.39 2.39 0 0 1 1.6 2 3.3 3.3 0 0 1-5.4 2 2.67 2.67 0 0 1 1.4-3.6" fill="none" stroke="#000" stroke-width=".3" stroke-dasharray="1.3 .6" stroke-dashoffset="-.1"/>
<path d="M85.4 139.5l.7-1.7 .3-3M106.4 134.8l.3 3 .7 1.7M75.6 141l1.9 .9 2.7 .6M112.6 142.5l2.7-.6 1.9-.9M127.2 158.3l-1.7 1.1-1.9 2.1M65.6 170.8l1.7-1.2 1.9-2.1M69.2 161.5l-1.2-1.4-2.4-1.8M123.6 167.5l1.1 1.5 2.5 1.8M80.2 186.6l-2.7 .6-1.9 .9M86.4 194.3l-.3-3-.7-1.7M107.4 189.6l-.7 1.7-.3 3M117.2 188.1l-1.9-.9-2.7-.6" fill="none" stroke="#000" stroke-width=".3" stroke-dasharray="1.3 .6" stroke-dashoffset=".1"/>
<path d="M85.8 133.1l.5 .8 .1 .9M106.4 134.8l.2-1.3 .4-.4M118.3 139.7l-.4 .7-.7 .6M63.9 158h.9l.8 .3M75.6 141l-.9-.8-.2-.5M127.2 158.3l1.1-.4 .6 .1M65.6 170.8l-1.2 .4-.5-.1M128.9 171.1h-.9l-.8-.3M74.5 189.4l.4-.8 .7-.5M86.4 194.3l-.2 1.2-.4 .4M107 195.9l-.5-.7-.1-.9M117.2 188.1l.9 .8 .2 .5" fill="none" stroke="#000" stroke-width=".3" stroke-dasharray="1.3 .6" stroke-dashoffset=".9"/>
<g fill="none" stroke="#000" stroke-width=".3" stroke-dasharray="1.3 .6" stroke-dashoffset=".3">
<path d="M85.4 139.5a5.6 5.6 0 0 1-5.2 3M107.8 138.7l-8 13.9M79.8 141.7l8 13.9M93 152.6l-8-13.9M105 155.6l8-13.9M112.6 142.5a5.6 5.6 0 0 1-5.2-3M68.3 167.5h16M69.2 161.5a5.6 5.6 0 0 1 0 6M84.3 161.5h-16M87.8 173.5l-8 13.8M99.8 176.5l8 13.8M108.4 167.5h16"/>
<path d="M123.6 167.5a5.6 5.6 0 0 1 0-6M124.4 161.5h-16M80.2 186.6a5.6 5.6 0 0 1 5.2 3M85 190.3l8-13.8M107.4 189.6a5.6 5.6 0 0 1 5.2-3M113 187.3l-8-13.8"/>
</g>
<g fill="none" stroke="#000" stroke-width=".3" stroke-dasharray="1.3 .6" stroke-dashoffset=".6">
<path d="M85.4 139.5l3.9 6.7M85.8 133.1a8.2 8.2 0 0 0-9.8 2.7 5.8 5.8 0 0 0-1.5 3.9M107.4 139.5l-3.9 6.7M118.3 139.7a8.2 8.2 0 0 0-7.3-7.2 5.8 5.8 0 0 0-4 .6M63.9 158a8.2 8.2 0 0 0-2.6 9.9 5.8 5.8 0 0 0 2.6 3.2M80.2 142.5l3.9 6.7M84.1 149.2l-3.9-6.7M89.3 146.2l-3.9-6.7M103.5 146.2l3.9-6.7M108.7 149.2l3.9-6.7M112.6 142.5l-3.9 6.7M84.1 179.9l-3.9 6.7"/>
<path d="M108.7 179.9l3.9 6.7M115.8 167.5h7.8M115.8 161.5h7.8M123.6 161.5h-7.7M123.6 167.5h-7.7M128.9 171.1a8.2 8.2 0 0 0 2.6-9.9 5.8 5.8 0 0 0-2.6-3.2M74.5 189.4a8.2 8.2 0 0 0 7.3 7.2 5.8 5.8 0 0 0 4-.7M80.2 186.6l3.9-6.7M85.4 189.6l3.9-6.7M89.3 182.9l-3.9 6.7M103.5 182.9l3.9 6.7M107 195.9a8.2 8.2 0 0 0 9.8-2.7 5.8 5.8 0 0 0 1.5-3.8"/>
<path d="M107.4 189.6l-3.9-6.7M112.6 186.6l-3.9-6.7"/>
</g>
<g font-size="6.9">
<text x="90.1" y="89.8">A-A</text>
<text x="44.3" y="169.3">A</text>
<text x="154.5" y="169.3">A</text>
<text x="176.4" y="232.2">Hard weld match 2.5 wide 2 deep</text>
<text x="185.3" y="249.7">500ml NEW ALIVARIA</text>
<text x="316.4" y="283.5">DRG No:BIEB702-14</text>
</g>
<g font-size="4.8">
<text x="96.4" y="15.5">25</text>
<text x="15.5" y="37.3">Hard weld faces</text>
<text x="15.5" y="41.8">1 deep 35-40 Hrc</text>
<text x="147.6" y="41.9" transform="rotate(-90 147.6 41.9)">35</text>
<text x="63.2" y="48.6" transform="rotate(40 63.2 48.6)">6</text>
<text x="138.4" y="53.6" transform="rotate(-90 138.4 53.6)">12,7</text>
<text x="45.6" y="60.6" transform="rotate(-50 45.6 60.6)">7</text>
<text x="85.1" y="60.8" transform="rotate(20 85.1 60.8)">40°</text>
<text x="107.6" y="61.9" transform="rotate(84 107.6 61.9)">R3</text>
<text x="138.8" y="66.1" transform="rotate(-25 138.8 66.1)">R5,5</text>
<text x="140" y="83.8" transform="rotate(-90 140 83.8)">4</text>
<text x="52.7" y="86.6" transform="rotate(40 52.7 86.6)">60°</text>
<text x="89.6" y="101.9">39,4</text>
<text x="250" y="101.5">0.07 +/-0.02 deep ventgrooves</text>
<text x="72.5" y="115.5" transform="rotate(75 72.5 115.5)">R12</text>
<text x="216.9" y="117.6" transform="rotate(-90 216.9 117.6)">63</text>
<text x="119.5" y="122.4" transform="rotate(-60 119.5 122.4)">R22</text>
<text x="189.5" y="120.7" transform="rotate(49 189.5 120.7)">R2</text>
<text x="361.1" y="121.6" transform="rotate(30 361.1 121.6)">6</text>
<text x="24.6" y="127.7">Marking 4 high</text>
<text x="243.5" y="126.6" transform="rotate(-75 243.5 126.6)">R1</text>
<text x="258.3" y="127.9" transform="rotate(-45 258.3 127.9)">R1</text>
<text x="26.9" y="167.1" transform="rotate(-90 26.9 167.1)">32</text>
<text x="171.9" y="164.5" transform="rotate(-90 171.9 164.5)">76</text>
<text x="277.9" y="164.5" transform="rotate(-90 277.9 164.5)">62</text>
<text x="18.9" y="169.1" transform="rotate(-90 18.9 169.1)">50</text>
<text x="34.3" y="172.3" transform="rotate(-90 34.3 172.3)">9,6</text>
<text x="179.9" y="171.1" transform="rotate(-90 179.9 171.1)">65,1</text>
<text x="267.8" y="168.9" transform="rotate(-90 267.8 168.9)">50</text>
<text x="225.6" y="176.5" transform="rotate(60 225.6 176.5)">R3</text>
<text x="291" y="187.5" transform="rotate(60 291 187.5)">60°</text>
<text x="244.4" y="202.8">14</text>
<text x="187.1" y="205.7" transform="rotate(70 187.1 205.7)">30°</text>
<text x="202.4" y="209.4">16</text>
<text x="241.9" y="209.5">19</text>
<text x="222.9" y="218.6">57</text>
<text x="115.1" y="229.6">Pairnumber 4 high</text>
<text x="38.3" y="251.9">BIEBOUW BVBA</text>
<text x="100.2" y="246.6">DO NOT SCALE DRAWING</text>
<text x="111.5" y="251.1">IF IN DOUBT ASK</text>
<text x="38.3" y="256.5">INDUSTRIESTRAAT 17</text>
<text x="38.3" y="261">B-8755 Ruiselede</text>
<text x="38.3" y="270">Tel.:+32(0)51 686714</text>
<text x="38.3" y="274.6">Fax.:+32(0)51 689182</text>
<text x="38.3" y="279.1">Email: info@biebouw.com</text>
</g>
<g font-size="4.1">
<text x="355.9" y="220.3">INVERT CENTRE : -</text>
<text x="355.9" y="225.7">'H' DIMENSION : -</text>
<text x="355.9" y="231.4">ASSEMBLY</text>
<text x="383.7" y="231.4">: -</text>
<text x="355.9" y="237.5">SCALE</text>
<text x="371" y="237.5">: 1:1</text>
<text x="161.4" y="249">JOB NAME</text>
<text x="167.5" y="257.4">ITEM</text>
<text x="185.3" y="257.7">BAFFLE</text>
<text x="265.4" y="257.8">QUANTITY</text>
<text x="161.1" y="264.3">CUSTOMER</text>
<text x="185.3" y="264.6">BELSTEKLO</text>
<text x="266.7" y="264.6">REF. NO.</text>
<text x="160.7" y="271.8">ORDER NO.</text>
<text x="185.3" y="271.7">201770117</text>
<text x="264.4" y="271.7">DRAWN BY</text>
<text x="352.9" y="271.7">REVISIONS</text>
<text x="162.4" y="279.4">MATERIAL</text>
<text x="185.3" y="279.4">CI</text>
<text x="262.3" y="279.6">CHECKED BY</text>
<text x="162.4" y="286.9">MACHINE</text>
<text x="185.3" y="286.8">Heye 5&quot; BB DG</text>
<text x="269" y="286.9">DATE</text>
<text x="288.3" y="286.9">24-5-2017</text>
</g>
<text font-size="4" x="288.4" y="257.8">32</text>
<g font-size="3.5">
<text x="134.5" y="41.6" transform="rotate(-90 134.5 41.6)">0</text>
<text x="138.4" y="43.2" transform="rotate(-90 138.4 43.2)">-0,07</text>
<text x="100" y="98.7">+0,05</text>
<text x="102" y="101.9">0</text>
<text x="176" y="159.1" transform="rotate(-90 176 159.1)">0</text>
<text x="179.9" y="160.7" transform="rotate(-90 179.9 160.7)">-0,05</text>
<text x="264.6" y="161.3" transform="rotate(-90 264.6 161.3)">0</text>
<text x="18.9" y="162.7" transform="rotate(-90 18.9 162.7)">±0,05</text>
<text x="34.3" y="164.7" transform="rotate(-90 34.3 164.7)">±0,05</text>
<text x="267.8" y="162.5" transform="rotate(-90 267.8 162.5)">-0,10</text>
</g>
<g font-size="2.8">
<text x="102" y="256.1">TOLERANCES UNLESS OTHERWISE SPECIFIED</text>
<text x="107.2" y="262.5">REMOVE BURRS &amp; SHARP EDGES IN</text>
<text x="108.8" y="259.1">DIMS: 0.0 ± 0.2 DIMS: 0.00 ± 0.05</text>
<text x="103.2" y="265.5">ACCORDANCE TO STANDARD PRACTICE</text>
<text x="139" y="273.5">THIRD ANGLE</text>
<text x="139.2" y="276.5">PROJECTION</text>
<text x="99.7" y="287.3">CAST:</text>
<text x="112.8" y="287.3">ROUGH:</text>
<text x="119.3" y="284.4">SURFACE FINISH</text>
<text x="127.5" y="287.3">FINE:</text>
<text x="140.8" y="287.3">POLISH:</text>
</g>
</svg>
